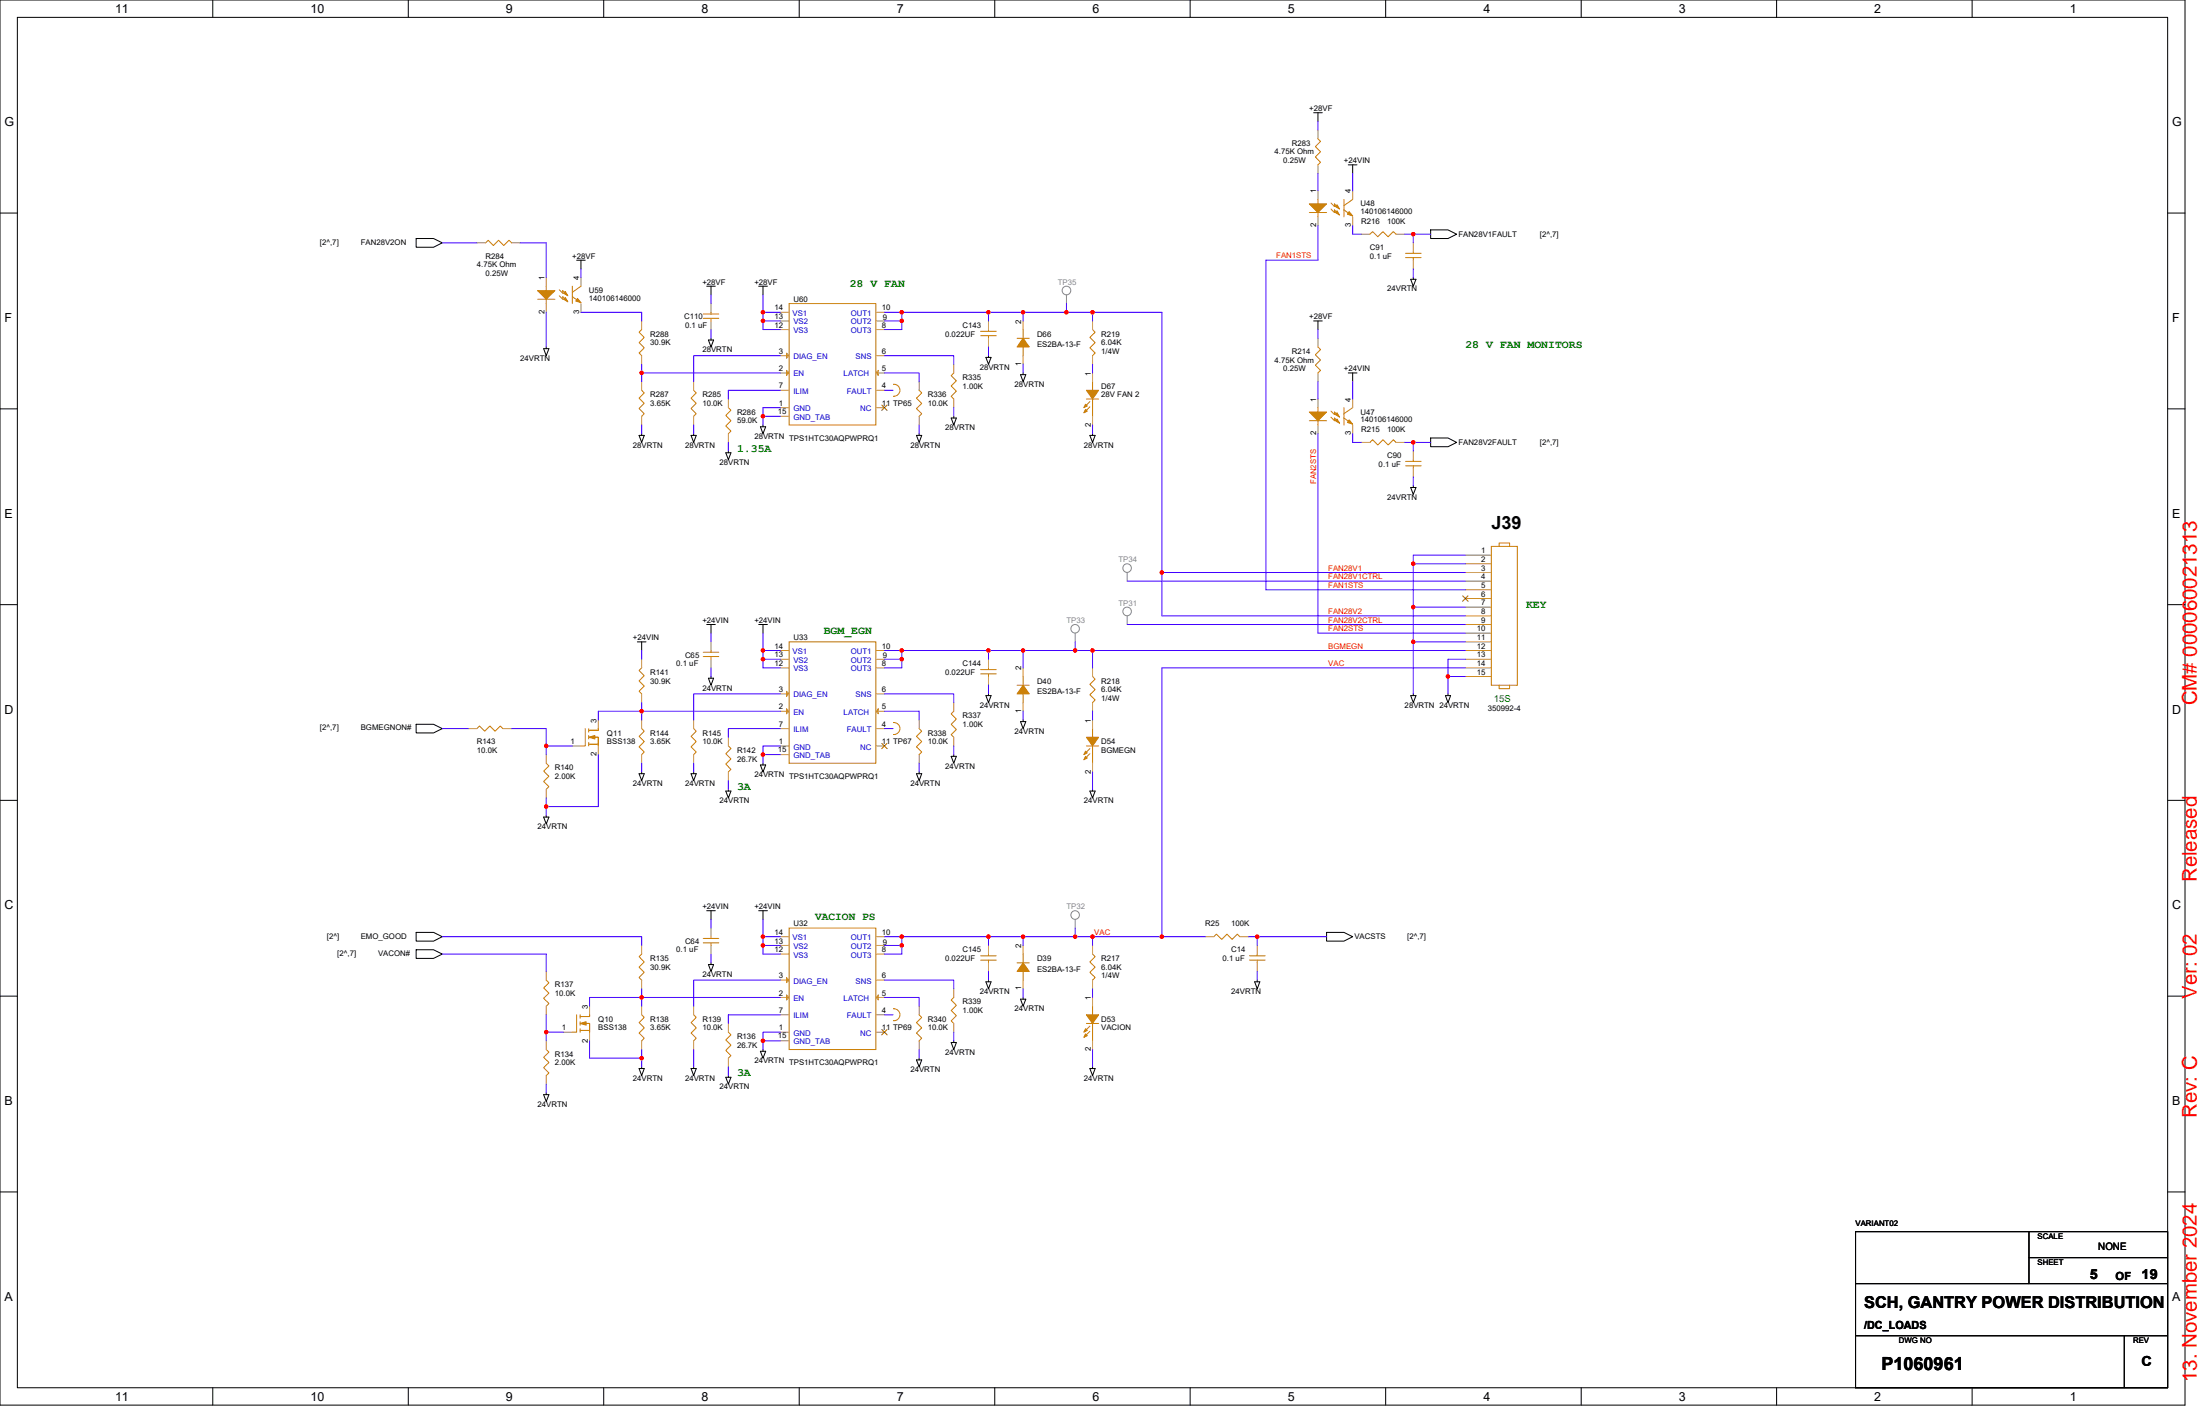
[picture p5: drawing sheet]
<svg xmlns="http://www.w3.org/2000/svg" width="432mm" height="279mm" viewBox="0 0 432 279" stroke-linecap="round" stroke-linejoin="round" font-family="sans-serif">
<path d="M0 0h428.9v275.7h-428.9zM3.4 3.4h422v268.9h-422z" fill="none" stroke="#000" stroke-width=".2"/>
<g fill="#fff">
<path d="M22.6 .4h2.7v2.7h-2.7z"/>
<path d="M22.6 272.6h2.7v2.8h-2.7z"/>
</g>
<path d="M41.8 0v3.4M41.8 272.3v3.4" fill="none" stroke="#000" stroke-width=".2"/>
<g fill="#fff">
<path d="M60.9 .4h2.7v2.7h-2.7z"/>
<path d="M60.9 272.6h2.7v2.8h-2.7z"/>
</g>
<path d="M80.1 0v3.4M80.1 272.3v3.4" fill="none" stroke="#000" stroke-width=".2"/>
<g fill="#fff">
<path d="M99.3 .4h1.4v2.7h-1.4z"/>
<path d="M99.3 272.6h1.4v2.8h-1.4z"/>
</g>
<path d="M118.5 0v3.4M118.5 272.3v3.4" fill="none" stroke="#000" stroke-width=".2"/>
<g fill="#fff">
<path d="M137.7 .4h1.3v2.7h-1.3z"/>
<path d="M137.7 272.6h1.3v2.8h-1.3z"/>
</g>
<path d="M156.9 0v3.4M156.9 272.3v3.4" fill="none" stroke="#000" stroke-width=".2"/>
<g fill="#fff">
<path d="M176 .4h1.4v2.7h-1.4z"/>
<path d="M176 272.6h1.4v2.8h-1.4z"/>
</g>
<path d="M195.2 0v3.4M195.2 272.3v3.4" fill="none" stroke="#000" stroke-width=".2"/>
<g fill="#fff">
<path d="M214.4 .4h1.4v2.7h-1.4z"/>
<path d="M214.4 272.6h1.4v2.8h-1.4z"/>
</g>
<path d="M233.6 0v3.4M233.6 272.3v3.4" fill="none" stroke="#000" stroke-width=".2"/>
<g fill="#fff">
<path d="M252.8 .4h1.3v2.7h-1.3z"/>
<path d="M252.8 272.6h1.3v2.8h-1.3z"/>
</g>
<path d="M272 0v3.4M272 272.3v3.4" fill="none" stroke="#000" stroke-width=".2"/>
<g fill="#fff">
<path d="M291.1 .4h1.4v2.7h-1.4z"/>
<path d="M291.1 272.6h1.4v2.8h-1.4z"/>
</g>
<path d="M310.3 0v3.4M310.3 272.3v3.4" fill="none" stroke="#000" stroke-width=".2"/>
<g fill="#fff">
<path d="M329.5 .4h1.4v2.7h-1.4z"/>
<path d="M329.5 272.6h1.4v2.8h-1.4z"/>
</g>
<path d="M348.7 0v3.4M348.7 272.3v3.4" fill="none" stroke="#000" stroke-width=".2"/>
<g fill="#fff">
<path d="M367.9 .4h1.3v2.7h-1.3z"/>
<path d="M367.9 272.6h1.3v2.8h-1.3z"/>
</g>
<path d="M387.1 0v3.4M387.1 272.3v3.4" fill="none" stroke="#000" stroke-width=".2"/>
<g fill="#fff">
<path d="M406.3 .4h1.3v2.7h-1.3z"/>
<path d="M406.3 272.6h1.3v2.8h-1.3z"/>
<path d="M.9 22.6h1.9v2.7h-1.9z"/>
<path d="M426.3 22.6h1.9v2.7h-1.9z"/>
<path d="M.9 61h1.4v2.7h-1.4z"/>
<path d="M426.3 61h1.5v2.7h-1.5z"/>
</g>
<path d="M0 41.8h3.4M425.5 41.8h3.4" fill="none" stroke="#000" stroke-width=".2"/>
<g fill="#fff">
<path d="M.9 99.4h1.6v2.7h-1.6z"/>
<path d="M426.3 99.4h1.6v2.7h-1.6z"/>
</g>
<path d="M0 80.2h3.4M425.5 80.2h3.4" fill="none" stroke="#000" stroke-width=".2"/>
<g fill="#fff">
<path d="M.9 137.8h1.7v2.7h-1.7z"/>
<path d="M426.3 137.8h1.8v2.7h-1.8z"/>
</g>
<path d="M0 118.6h3.4M425.5 118.6h3.4" fill="none" stroke="#000" stroke-width=".2"/>
<g fill="#fff">
<path d="M.9 176.2h1.7v2.7h-1.7z"/>
<path d="M426.3 176.2h1.8v2.7h-1.8z"/>
</g>
<path d="M0 157h3.4M425.5 157h3.4" fill="none" stroke="#000" stroke-width=".2"/>
<g fill="#fff">
<path d="M.9 214.7h1.6v2.7h-1.6z"/>
<path d="M426.3 214.7h1.6v2.7h-1.6z"/>
</g>
<path d="M0 195.5h3.4M425.5 195.5h3.4" fill="none" stroke="#000" stroke-width=".2"/>
<g fill="#fff">
<path d="M.8 253.1h1.7v2.7h-1.7z"/>
<path d="M426.3 253.1h1.6v2.7h-1.6z"/>
</g>
<g fill="none" stroke="#000" stroke-width=".2">
<path d="M257.8 22.1h1.7M258.7 22.1v1.7M264.6 32.3h1.7M265.5 32.3v1.7M81.7 46.8h3.4l1.7 .8-1.7 .9h-3.4zM113.2 51.1h1.7M114 51.1v1.7M138.7 56.2h1.7M139.6 56.2v1.7M148.9 56.2h1.7M149.8 56.2v1.7M276.9 54.8h1l-.5 1.4z"/>
<path d="M277.4 54.5v.3M280.8 45.1h3.4l1.7 .9-1.7 .8h-3.4zM106.7 68.4h1l-.5 1.4zM107.2 68.1v.3M139 66.7h1.1l-.5 1.4zM139.6 66.4v.3M193.5 70.1h1l-.5 1.4zM194 69.8v.3M200.3 73.5h1l-.5 1.4zM200.8 73.2v.3M257.8 63h1.7M258.7 63v1.7"/>
<path d="M264.6 73.2h1.7M265.5 73.2v1.7M125.4 85.4h1l-.5 1.4zM125.9 85.1v.3M135.6 85.4h1.1l-.6 1.4zM136.1 85.1v.3M142.5 88.8h1l-.5 1.4zM143 88.5v.3M149.2 83.7h1.1l-.5 1.4zM149.8 83.4v.3M179.9 85.4h1l-.5 1.4zM180.4 85.1v.3"/>
<path d="M186.7 82h1l-.5 1.4zM187.2 81.7v.3M213.9 85.4h1l-.5 1.4zM214.4 85.1v.3M276.9 95.7h1l-.5 1.3zM277.4 95.3v.4M280.8 85.9h3.4l1.7 .9-1.7 .9h-3.4zM125.1 125.9h1.7M125.9 125.9v1.7M138.7 122.5h1.7M139 133.1h1.1l-.5 1.4zM139.6 122.5v1.7"/>
<path d="M139.6 132.7v.4M148.9 122.5h1.7M149.8 122.5v1.7M193.5 136.5h1l-.5 1.4zM194 136.1v.4M276.9 136.5h1l-.5 1.4zM277.4 136.1v.4M283.7 136.5h1l-.5 1.4zM284.2 136.1v.4M81.7 142.1h3.4l1.7 .9-1.7 .8h-3.4zM107.2 160v.3M125.4 151.8h1l-.5 1.4z"/>
<path d="M125.9 151.5v.3M135.6 151.8h1.1l-.6 1.4zM136.1 151.5v.3M142.5 155.2h1l-.5 1.4zM143 154.9v.3M149.2 150.1h1.1l-.5 1.4zM149.8 149.8v.3M179.9 151.8h1l-.5 1.4zM180.4 151.5v.3M186.7 148.4h1l-.5 1.4zM187.2 148.1v.3M200.3 141.6h1l-.5 1.4z"/>
<path d="M200.8 141.2v.4M213.9 155.2h1l-.5 1.4zM214.4 154.9v.3M106.7 160.3h1l-.5 1.4zM138.7 178.7h1.7M139.6 178.7v1.7M148.9 178.7h1.7M149.8 178.7v1.7M81.7 186.4h3.4l1.7 .8-1.7 .8h-3.4zM81.7 182.9h3.4l1.7 .9-1.7 .9h-3.4zM139 189.3h1.1l-.5 1.3zM139.6 188.9v.4"/>
<path d="M193.5 192.6h1l-.5 1.4zM194 192.3v.3M200.3 196h1l-.5 1.4zM200.8 195.7v.3M246.3 192.6h1l-.5 1.4zM246.8 192.3v.3M260.4 182.9h3.4l1.7 .9-1.7 .9h-3.4zM106.7 214.8h1l-.5 1.3zM107.2 214.4v.4M125.4 209.7h1l-.5 1.3zM125.9 209.3v.4M135.6 209.7h1.1l-.6 1.3z"/>
<path d="M136.1 209.3v.4M142.5 211.4h1l-.5 1.3zM143 211v.4M149.2 206.3h1.1l-.5 1.3zM149.8 205.9v.4M179.9 208h1l-.5 1.3zM180.4 207.6v.4M186.7 204.6h1l-.5 1.3zM187.2 204.2v.4M213.9 209.7h1l-.5 1.3zM214.4 209.3v.4M0 233.9h3.4"/>
<path d="M425.5 233.9h3.4M364.2 251.9h61.2M364.2 241.7h61.2v30.6h-61.2zM398.2 241.7v10.2M398.2 246.8h27.2M364.2 262.1h61.2M416.9 262.1v10.2"/>
</g>
<g fill="none" stroke="#cc8006" stroke-width=".2">
<path d="M258.7 27.2l.5 .5-1 1.1 1 1-1 1 1 1-.5 .5M258.7 39.1v.9M261.2 39.8l.7 .7v-.5l.7 .7M263.8 39.1v3.4M265.5 39.1l-1.7 1.2M95.3 47.6l.5-.5 1 1.1 1.1-1.1 1 1.1 1-1.1 .5 .5M105.5 58.7h3.4M107.2 58.7v.9M107.2 56.2v.8M109.8 58l.6 .7v-.5l.7 .7M109.8 56.9l.6 .6v-.5l.7 .7M112.3 56.2v3.4"/>
<path d="M112.3 58.2l1.7 1.2M114 56.2l-1.7 1.2M154.9 59.6h17v23.8h-17zM257 41.7h3.4M258.7 41.7v.8M261.2 41l.7 .7v-.5l.7 .7M263.8 41.2l1.7 1.2M268.9 46l.5-.6 1 1.1 1-1.1 1.1 1.1 1-1.1 .5 .6M275.9 50.5h3M275.9 49.7h3M277.4 49.4v.3M277.4 50.5v.6"/>
<path d="M125.9 76.6l.5 .5-1 1 1 1-1 1.1 1 1-.5 .5M125.9 64.7l-.5 .5 1 1-1 1 1 1-1 1.1 .5 .5M136.1 76.6l.6 .5-1.1 1 1.1 1-1.1 1.1 1.1 1-.6 .5M138 62.5h3.1M138 61.6h3.1M139.6 61.3v.3M139.6 62.5v.5M143 80l.5 .5-1 1 1 1.1-1 1 1 1-.5 .5M175.4 75.4a1.18 1.18 0 0 1 1.2 1.2 1.18 1.18 0 0 1-1.2 1.1M180.4 76.6l.5 .5-1 1 1 1-1 1.1 1 1-.5 .5M187.2 73.2l-.5 .5 1 1-1 1 1 1.1-1 1 .5 .5M192.5 65.9h3"/>
<path d="M192.5 65h3M194 64.7v.3M194 65.9v.5M199.6 66.4h2.4M200.8 68.1v1.7M200.8 64.7v1.7M213.2 78.3h2.4M213.9 78.8l-1 1M213.9 79.8l-1 1M214.4 74.9v1.7M214.4 78.3v3.4M214.4 64.7l.5 .5-1 1 1 1-1 1 1 1.1-.5 .5"/>
<path d="M258.7 80v.8M258.7 68.1l.5 .5-1 1 1 1-1 1 1 1.1-.5 .5M263.8 80v3.4M265.5 80l-1.7 1.2M257 82.5h3.4M258.7 82.5v.9M261.2 81.9l.7 .6v-.5l.7 .7M261.2 80.7l.7 .6v-.5l.7 .7M263.8 82l1.7 1.2M268.9 86.8l.5-.5 1 1 1-1 1.1 1 1-1 .5 .5M275.9 91.4h3M275.9 90.5h3"/>
<path d="M277.4 90.2v.3M277.4 91.4v.5M292.7 107.2h5.1v27.3h-5.1zM294.2 107.2v-.7h2.1v.7M125.9 131l-.5 .6 1 1-1 1 1 1-1 1 .5 .5M138 128.8h3.1M138 128h3.1M139.6 127.6v.4M139.6 128.8v.5M154.9 125.9h17v23.9h-17zM187.2 139.6l-.5 .5 1 1-1 1 1 1-1 1 .5 .6M192.5 132.2h3"/>
<path d="M192.5 131.4h3M194 131v.4M194 132.2v.5M199.6 134.5h2.4M200.8 136.1v1.8M200.8 132.7v1.8M214.4 132.7l.5 .6-1 1 1 1-1 1 1 1-.5 .6M294.2 134.5v.6h2.1v-.6M93.6 143l.5-.5 1 1 1.1-1 1 1 1-1 .5 .5M107.2 149.8l.5 .5-1 1 1 1-1 1 1 1-.5 .6M114.9 143v3.4h-.9M115.5 143.3h1.9v-.3v.3h-1.7"/>
<path d="M115.5 145.7v.7M115.5 146h1.9M115.5 144.3v.7M115.5 143v.6M115.7 146h1.6M116.4 144.7h1v1.7v-1.7h-.6M125.9 143l.5 .5-1 1 1 1-1 1 1 1.1-.5 .5M136.1 143l.6 .5-1.1 1 1.1 1-1.1 1 1.1 1.1-.6 .5M143 146.4l.5 .5-1 1 1 1-1 1 1 1.1-.5 .5M175.4 141.8a1.18 1.18 0 0 1 1.2 1.1 1.18 1.18 0 0 1-1.2 1.2M180.4 143l.5 .5-1 1 1 1-1 1 1 1.1-.5 .5M213.2 146.4h2.4"/>
<path d="M213.9 146.9l-1 1M213.9 147.9l-1 1M214.4 143v1.7M214.4 146.4v3.4M107.2 192.3l.5 .5-1 1 1 1.1-1 1 1 1-.5 .5M113.2 199.1v3.4h-.9M113.9 199.5h1.8v-.4v.4h-1.7M113.9 199.1v.7M125.9 199.1l.5 .5-1 1 1 1.1-1 1 1 1-.5 .5M125.9 187.2l-.5 .5 1 1-1 1.1 1 1-1 1 .5 .5M136.1 199.1l.6 .5-1.1 1 1.1 1.1-1.1 1 1.1 1-.6 .5M138 185h3.1"/>
<path d="M138 184.1h3.1M139.6 183.8v.3M139.6 185v.5M154.9 182.1h17v23.8h-17zM175.4 197.9a1.18 1.18 0 0 1 1.2 1.2 1.18 1.18 0 0 1-1.2 1.2M180.4 199.1l.5 .5-1 1 1 1.1-1 1 1 1-.5 .5M187.2 195.7l-.5 .5 1 1.1-1 1 1 1-1 1 .5 .5M192.5 188.4h3M192.5 187.5h3M194 187.2v.3M194 188.4v.5M199.6 188.9h2.4"/>
<path d="M200.8 190.6v1.7M200.8 187.2v1.7M214.4 197.4v1.7M214.4 187.2l.5 .5-1 1 1 1.1-1 1 1 1-.5 .5M238.3 183.8l.5-.5 1 1 1-1 1 1 1-1 .6 .5M245.2 188.4h3.1M245.2 187.5h3.1M246.8 187.2v.3M246.8 188.4v.5M107.2 205.9l.5 .5-1 1.1 1 1-1 1 1 1-.5 .5M113.9 201.8v.7M113.9 202.2h1.8"/>
<path d="M113.9 200.5v.6M114 202.2h1.5M114.7 200.8h1v1.7v-1.7h-.7M143 202.5l.5 .5-1 1 1 1.1-1 1 1 1-.5 .5M213.2 200.8h2.4M213.9 201.3l-1 1.1M213.9 202.4l-1 1M214.4 200.8v3.4"/>
</g>
<g fill="none" stroke="#a84" stroke-width=".2">
<path d="M258.7 25.5v1.7M258.7 32.3v1.7M258.7 37.4v1.7M265.5 37.4v1.7M93.6 47.6h1.7M100.4 47.6h1.7M107.2 54.5v1.7M107.2 59.6v1.7M114 54.5v1.7M114 59.6v1.7M139.6 59.6v1.7M258.7 42.5v1.8"/>
<path d="M265.5 42.5v1.8M267.2 46h1.7M274 46h1.7M277.4 47.6v1.8M277.4 51.1v1.7M125.9 74.9v1.7M125.9 69.8v1.7M125.9 63v1.7M136.1 74.9v1.7M139.6 63v1.7M143 78.3v1.7M153.2 76.6h1.7"/>
<path d="M153.2 69.8h1.7M153.2 80h1.7M153.2 73.2h1.7M153.2 61.3h1.7M153.2 63h1.7M153.2 64.7h1.7M171.9 73.2h1.7M171.9 76.6h1.7M171.9 80h1.7M171.9 61.3h1.7M171.9 63h1.7M171.9 64.7h1.7"/>
<path d="M171.9 69.8h1.7M175.3 76.6h.1M180.4 74.9v1.7M187.2 78.3v1.7M187.2 71.5v1.7M194 63v1.7M194 66.4v1.7M200.8 69.8v1.7M200.8 63v1.7M214.4 73.2v1.7M214.4 63v1.7M214.4 69.8v1.7"/>
<path d="M258.7 78.3v1.7M258.7 66.4v1.7M258.7 73.2v1.7M265.5 78.3v1.7M125.9 81.7v1.7M136.1 81.7v1.7M143 85.1v1.7M153.2 81.7h1.7M180.4 81.7v1.7M214.4 81.7v1.7M258.7 83.4v1.7M265.5 83.4v1.7"/>
<path d="M267.2 86.8h1.7M274 86.8h1.7M277.4 88.5v1.7M277.4 91.9v1.7M287.6 108.9h5.1M287.6 110.6h5.1M287.6 112.3h5.1M287.6 114h5.1M287.6 115.7h5.1M287.6 117.4h5.1M287.6 119.1h5.1M125.9 136.1v1.8"/>
<path d="M125.9 129.3v1.7M139.6 125.9v1.7M139.6 129.3v1.7M153.2 136.1h1.7M153.2 139.6h1.7M153.2 127.6h1.7M153.2 129.3h1.7M153.2 131h1.7M171.9 139.6h1.7M171.9 127.6h1.7M171.9 129.3h1.7M171.9 131h1.7"/>
<path d="M171.9 136.1h1.7M187.2 137.9v1.7M194 129.3v1.7M194 132.7v1.8M200.8 137.9v1.7M200.8 131v1.7M214.4 131v1.7M214.4 137.9v1.7M287.6 120.8h5.1M287.6 122.5h5.1M287.6 124.2h5.1M287.6 125.9h5.1"/>
<path d="M287.6 127.6h5.1M287.6 129.3h5.1M287.6 131h5.1M287.6 132.7h5.1M91.9 143h1.7M98.7 143h1.7M107.2 148.1v1.7M107.2 154.9v1.7M112.3 146.4h1.7M117.4 141.2v1.8M117.4 146.4v1.7M125.9 141.2v1.8"/>
<path d="M125.9 148.1v1.7M136.1 141.2v1.8M136.1 148.1v1.7M143 144.7v1.7M143 151.5v1.7M153.2 143h1.7M153.2 146.4h1.7M153.2 148.1h1.7M171.9 143h1.7M171.9 146.4h1.7M175.3 143h.1M180.4 141.2v1.8"/>
<path d="M180.4 148.1v1.7M187.2 144.7v1.7M214.4 141.2v1.8M214.4 149.8v1.7M107.2 190.6v1.7M107.2 197.4v1.7M115.7 197.4v1.7M125.9 197.4v1.7M125.9 192.3v1.7M125.9 185.5v1.7M136.1 197.4v1.7M139.6 182.1v1.7"/>
<path d="M139.6 185.5v1.7M153.2 199.1h1.7M153.2 192.3h1.7M153.2 195.7h1.7M153.2 183.8h1.7M153.2 185.5h1.7M153.2 187.2h1.7M171.9 195.7h1.7M171.9 199.1h1.7M171.9 183.8h1.7M171.9 185.5h1.7M171.9 187.2h1.7"/>
<path d="M171.9 192.3h1.7M175.3 199.1h.1M180.4 197.4v1.7M187.2 194v1.7M194 185.5v1.7M194 188.9v1.7M200.8 192.3v1.7M200.8 185.5v1.7M214.4 195.7v1.7M214.4 185.5v1.7M214.4 192.3v1.7M236.6 183.8h1.7"/>
<path d="M243.4 183.8h1.7M246.8 185.5v1.7M246.8 188.9v1.7M107.2 204.2v1.7M107.2 211v1.7M110.6 202.5h1.7M115.7 202.5v1.7M125.9 204.2v1.7M136.1 204.2v1.7M143 200.8v1.7M143 207.6v1.7M153.2 202.5h1.7"/>
<path d="M153.2 204.2h1.7M171.9 202.5h1.7M180.4 204.2v1.7M187.2 200.8v1.7M214.4 204.2v1.7"/>
</g>
<path d="M173.1 79.5l1 1M174.1 79.5l-1 1M287.1 116.9l1 1.1M288.1 116.9l-1 1.1M173.1 145.9l1 1M174.1 145.9l-1 1M173.1 202l1 1.1M174.1 202l-1 1.1" fill="none" stroke="#804000" stroke-width=".2"/>
<g fill="#cc8006" stroke="#cc8006" stroke-width=".2">
<path d="M213.2 199.1h2.4l-1.2 1.7z"/>
<path d="M213.1 202.9l.3 .3-.7 .3z"/>
<path d="M213.1 201.8l.3 .4-.7 .3z"/>
<path d="M257 40h3.4l-1.7 1.7z"/>
<path d="M264.8 41.5l.7 .9-1-.4z"/>
<path d="M262.4 41.4l.5 .8-.8-.5z"/>
<path d="M262.4 40.2l.5 .8-.8-.5z"/>
<path d="M213.2 76.6h2.4l-1.2 1.7z"/>
<path d="M213.1 80.3l.3 .4-.7 .3z"/>
<path d="M213.1 79.3l.3 .4-.7 .3z"/>
<path d="M213.2 144.7h2.4l-1.2 1.7z"/>
<path d="M213.1 148.4l.3 .3-.7 .4z"/>
<path d="M213.1 147.4l.3 .3-.7 .4z"/>
<path d="M200.8 66.4l1.2 1.7h-2.4z"/>
<path d="M200.8 188.9l1.2 1.7h-2.4z"/>
<path d="M115.5 144.7l1.3-.4v.7z"/>
<path d="M257 80.8h3.4l-1.7 1.7z"/>
<path d="M264.8 82.4l.7 .8-1-.3z"/>
<path d="M262.1 82.6l.3-.4 .5 .9z"/>
<path d="M262.1 81.3l.3-.3 .5 .9z"/>
<path d="M113.9 200.8l1.1-.3v.6z"/>
<path d="M105.5 57h3.4l-1.7 1.7z"/>
<path d="M113.3 58.5l.7 .9-1-.3z"/>
<path d="M110.6 58.7l.4-.3 .5 .8z"/>
<path d="M110.6 57.5l.4-.3 .5 .8z"/>
<path d="M200.8 134.5l1.2 1.6h-2.4z"/>
</g>
<g fill="none" stroke="#878787" stroke-width=".2">
<path d="M209.3 57.9v1.7M221.2 112.3v1.7M211 124.2v1.7M221.2 120.8v1.7M211 180.4v1.7"/>
<circle cx="209.3" cy="57" r=".85"/>
<circle cx="221.2" cy="111.5" r=".84"/>
<circle cx="221.2" cy="120" r=".84"/>
<circle cx="211" cy="123.4" r=".84"/>
<circle cx="211" cy="179.5" r=".84"/>
</g>
<g fill="#a84" stroke="#a84" stroke-width=".2">
<path d="M154.4 69.3l.5 .5-.5 .5z"/>
<path d="M154.4 72.7l.5 .5-.5 .5z"/>
<path d="M171.9 73.2l.5-.5v1z"/>
<path d="M154.4 191.8l.5 .5-.5 .5z"/>
<path d="M154.4 195.2l.5 .5-.5 .5z"/>
<path d="M171.9 195.7l.5-.5v1z"/>
<path d="M154.4 135.6l.5 .5-.5 .6z"/>
<path d="M154.4 139l.5 .6-.5 .5z"/>
<path d="M171.9 139.6l.5-.6v1.1z"/>
</g>
<g fill="none" stroke="#4200ff" stroke-width=".2">
<path d="M258.7 34v3.4M258.7 23.8v1.7M265.5 34v3.4M86.8 47.6h6.8M102.1 47.6h5.1v6.9M114 52.8v1.7M139.6 57.9v1.7M149.8 57.9v3.4M209.3 59.6v1.7M258.7 44.3v6.8h-10.2v64.6h39.1M265.5 44.3v1.7h1.7M275.7 46h1.7"/>
<path d="M277.4 46v1.6M277.4 52.8v1.7M277.4 46h3.4M107.2 61.3v6.8M114 61.3h11.9v1.7M125.9 71.5v1.7M125.9 73.2v1.7M125.9 73.2h27.3M139.6 64.7v1.7M149.8 63v1.7h3.4M149.8 63h3.4M153.2 76.6h-10.2v1.7"/>
<path d="M153.2 80h-3.4v1.7M153.2 69.8h-17.1v5.1M153.2 61.3h-3.4v1.7M173.6 76.6h1.7M173.6 73.2h6.8v1.7M173.6 69.8h13.6v1.7M173.6 61.3h3.4M173.6 63h3.4M177 61.3h17M177 61.3v1.7M177 63v1.7h-3.4M187.2 80v1.7"/>
<path d="M194 68.1v1.7M200.8 71.5v1.7M200.8 61.3v1.7M200.8 61.3h-6.8v1.7M200.8 61.3h8.5M209.3 61.3h5.1M214.4 61.3v1.7M214.4 71.5v1.7M214.4 61.3h13.6v51M258.7 74.9v3.4M258.7 64.7v1.7M265.5 74.9v3.4"/>
<path d="M125.9 83.4v1.7M136.1 83.4v1.7M143 86.8v1.7M149.8 81.7v1.7M149.8 81.7h3.4M180.4 83.4v1.7M214.4 83.4v1.7M258.7 85.1v39.1h28.9M265.5 85.1v1.7h1.7M275.7 86.8h1.7M277.4 93.6v1.7M277.4 86.8v1.7"/>
<path d="M277.4 86.8h3.4M221.2 114h66.4M228 112.3v8.5h59.6M228 112.3h59.6M277.4 119.1v17M277.4 110.6h10.2M277.4 110.6v8.5h10.2M287.6 108.9h-10.2v1.7M125.9 139.6h-8.5v1.6M125.9 127.6v1.7M125.9 137.9v1.7M125.9 139.6v1.6"/>
<path d="M125.9 139.6h27.3M139.6 124.2v1.7M139.6 131v1.7M149.8 124.2v3.4M149.8 129.3v1.7h3.4M149.8 129.3h3.4M153.2 127.6h-3.4v1.7M153.2 136.1h-17.1v5.1M173.6 139.6h6.8v1.6M173.6 136.1h13.6v1.8M173.6 127.6h3.4M173.6 129.3h3.4"/>
<path d="M177 127.6h17M177 127.6v1.7M177 129.3v1.7h-3.4M194 134.5v1.6M200.8 127.6v3.4M200.8 139.6v1.6M200.8 127.6h10.2M200.8 127.6h-6.8v1.7M211 125.9v1.7h3.4M214.4 127.6v3.4M214.4 139.6v1.6M214.4 127.6h73.2"/>
<path d="M221.2 122.5h66.4M277.4 125.9h10.2M284.2 132.7v3.4M284.2 132.7h3.4M287.6 131h-59.6v52.8M287.6 129.3h-3.4v3.4M86.8 143h5.1M100.4 143h6.8v3.4M107.2 156.6v1.7M107.2 158.3v1.7M107.2 146.4v1.7M107.2 146.4h5.1"/>
<path d="M117.4 148.1v10.2h-10.2M125.9 149.8v1.7M136.1 149.8v1.7M143 153.2v1.7M149.8 148.1v1.7M149.8 148.1h3.4M153.2 143h-10.2v1.7M153.2 146.4h-3.4v1.7M173.6 143h1.7M180.4 149.8v1.7M187.2 146.4v1.7M214.4 151.5v3.4"/>
<path d="M86.8 187.2h20.4v3.4M86.8 183.8h39.1v1.7M107.2 199.1v3.4M125.9 195.7h-10.2v1.7M125.9 195.7v1.7M125.9 194v1.7M125.9 195.7h27.3M139.6 180.4v1.7M139.6 187.2v1.7M149.8 180.4v3.4M149.8 185.5v1.7h3.4M149.8 185.5h3.4"/>
<path d="M153.2 199.1h-10.2v1.7M153.2 183.8h-3.4v1.7M153.2 192.3h-17.1v5.1M173.6 199.1h1.7M173.6 195.7h6.8v1.7M173.6 192.3h13.6v1.7M173.6 183.8h3.4M173.6 185.5h3.4M177 183.8h17M177 183.8v1.7M177 185.5v1.7h-3.4M194 190.6v1.7"/>
<path d="M200.8 183.8v1.7M200.8 194v1.7M200.8 183.8h10.2M200.8 183.8h-6.8v1.7M211 183.8h3.4M211 182.1v1.7M214.4 194v1.7M214.4 183.8v1.7M214.4 183.8h13.6M228 183.8h8.6M245.1 183.8h1.7M246.8 183.8v1.7"/>
<path d="M246.8 190.6v1.7M246.8 183.8h13.6M107.2 202.5v1.7M107.2 212.7v1.7M107.2 202.5h3.4M115.7 204.2v3.4h10.2M125.9 205.9v1.7M125.9 207.6v1.7M136.1 205.9v3.4M143 209.3v1.7M153.2 202.5h-3.4v1.7M153.2 204.2h-3.4v1.7"/>
<path d="M180.4 205.9v1.7M187.2 202.5v1.7M214.4 205.9v3.4"/>
</g>
<g fill="#f00" stroke="#f00" stroke-width=".2">
<circle cx="107.2" cy="202.5" r=".33"/>
<circle cx="125.9" cy="207.6" r=".33"/>
<circle cx="277.4" cy="125.9" r=".33"/>
<circle cx="277.4" cy="119.1" r=".33"/>
<circle cx="284.2" cy="132.7" r=".33"/>
<circle cx="277.4" cy="110.6" r=".33"/>
<circle cx="277.4" cy="45.9" r=".33"/>
<circle cx="228" cy="112.3" r=".33"/>
<circle cx="149.7" cy="127.6" r=".33"/>
<circle cx="177" cy="127.6" r=".33"/>
<circle cx="194" cy="127.6" r=".33"/>
<circle cx="200.8" cy="127.6" r=".33"/>
<circle cx="149.7" cy="129.3" r=".33"/>
<circle cx="177" cy="129.3" r=".33"/>
<circle cx="107.2" cy="146.4" r=".33"/>
<circle cx="107.2" cy="158.3" r=".33"/>
<circle cx="149.7" cy="183.8" r=".33"/>
<circle cx="177" cy="183.8" r=".33"/>
<circle cx="194" cy="183.8" r=".33"/>
<circle cx="177" cy="185.5" r=".33"/>
<circle cx="200.8" cy="183.8" r=".33"/>
<circle cx="149.7" cy="185.5" r=".33"/>
<circle cx="125.9" cy="139.5" r=".33"/>
<circle cx="125.9" cy="195.7" r=".33"/>
<circle cx="211" cy="183.8" r=".33"/>
<circle cx="246.7" cy="183.8" r=".33"/>
<circle cx="177" cy="61.3" r=".33"/>
<circle cx="194" cy="61.3" r=".33"/>
<circle cx="209.3" cy="61.3" r=".33"/>
<circle cx="177" cy="63" r=".33"/>
<circle cx="149.7" cy="81.7" r=".33"/>
<circle cx="125.9" cy="73.2" r=".33"/>
<circle cx="277.4" cy="86.8" r=".33"/>
<circle cx="214.4" cy="127.6" r=".33"/>
<circle cx="214.4" cy="61.3" r=".33"/>
<circle cx="149.7" cy="61.3" r=".33"/>
<circle cx="149.7" cy="63" r=".33"/>
<circle cx="200.8" cy="61.3" r=".33"/>
<circle cx="211" cy="127.6" r=".33"/>
<circle cx="149.7" cy="148" r=".33"/>
<circle cx="228" cy="183.8" r=".33"/>
<circle cx="214.4" cy="183.8" r=".33"/>
<circle cx="149.7" cy="204.2" r=".33"/>
</g>
<g font-size="4" fill="#f00">
<text x="431.2" y="138.4" transform="rotate(-90 431.2 138.4)">CM# 000060021313</text>
<text x="431.2" y="173.1" transform="rotate(-90 431.2 173.1)">Released</text>
<text x="431.2" y="196" transform="rotate(-90 431.2 196)">Ver: 02</text>
<text x="431.2" y="219.3" transform="rotate(-90 431.2 219.3)">Rev: C</text>
<text x="431.2" y="271.2" transform="rotate(-90 431.2 271.2)">13. November 2024</text>
</g>
<g font-size="3.6">
<text x="292.7" y="103.7">J39</text>
<text x="369.3" y="268.8">P1060961</text>
</g>
<text font-size="3.2" x="365.9" y="256.6">SCH, GANTRY POWER DISTRIBUTION</text>
<g font-size="2.7">
<text x="410.1" y="251">5</text>
<text x="420.3" y="251">19</text>
<text x="420.3" y="268">C</text>
</g>
<g font-size="2.4">
<text x="22.6" y="2.5">11</text>
<text x="60.9" y="2.5">10</text>
<text x="99.3" y="2.5">9</text>
<text x="137.7" y="2.5">8</text>
<text x="176" y="2.5">7</text>
<text x="214.4" y="2.5">6</text>
<text x="252.8" y="2.5">5</text>
<text x="291.1" y="2.5">4</text>
<text x="329.5" y="2.5">3</text>
<text x="367.9" y="2.5">2</text>
<text x="406.3" y="2.5">1</text>
<text x=".9" y="24.8">G</text>
<text x="426.3" y="24.8">G</text>
<text x=".9" y="63.2">F</text>
<text x="426.3" y="63.2">F</text>
<text x=".9" y="101.6">E</text>
<text x="426.3" y="101.6">E</text>
<text x=".9" y="140">D</text>
<text x="426.3" y="140">D</text>
<text x=".9" y="178.4">C</text>
<text x="426.3" y="178.4">C</text>
<text x=".9" y="216.8">B</text>
<text x="426.3" y="216.8">B</text>
<text x=".9" y="255.2">A</text>
<text x="426.3" y="255.2">A</text>
<text x="22.6" y="274.8">11</text>
<text x="60.9" y="274.8">10</text>
<text x="99.3" y="274.8">9</text>
<text x="137.7" y="274.8">8</text>
<text x="176" y="274.8">7</text>
<text x="214.4" y="274.8">6</text>
<text x="252.8" y="274.8">5</text>
<text x="291.1" y="274.8">4</text>
<text x="329.5" y="274.8">3</text>
<text x="367.9" y="274.8">2</text>
<text x="406.3" y="274.8">1</text>
</g>
<g font-size="2.2" fill="#008000">
<text x="166.8" y="56.3">28 V FAN</text>
<text x="287.6" y="68.2">28 V FAN MONITORS</text>
<text x="144.7" y="88.6">1.35A</text>
<text x="299.5" y="119.3">KEY</text>
<text x="161.7" y="124.4">BGM_EGN</text>
<text x="144.7" y="155">3A</text>
<text x="160" y="180.5">VACION PS</text>
<text x="144.7" y="211.1">3A</text>
</g>
<g font-size="2.2">
<text x="415.2" y="251.2">OF</text>
<text x="365.9" y="260.7">/DC_LOADS</text>
</g>
<text font-size="2" x="411.8" y="245.2">NONE</text>
<text font-size="1.9" fill="#008000" x="293.2" y="137.8">15S</text>
<g font-size="1.5">
<text x="257" y="21.8">+28VF</text>
<text x="253.6" y="28.6">R283</text>
<text x="250.2" y="30.3">4.75K Ohm</text>
<text x="251.9" y="32">0.25W</text>
<text x="263.8" y="32">+24VIN</text>
<text x="258.3" y="38" transform="rotate(-90 258.3 38)">1</text>
<text x="265.1" y="38" transform="rotate(-90 265.1 38)">4</text>
<text x="267" y="40.5">U48</text>
<text x="258.3" y="44.6" transform="rotate(-90 258.3 44.6)">2</text>
<text x="265.1" y="44.6" transform="rotate(-90 265.1 44.6)">3</text>
<text x="267" y="42.1">140106146000</text>
<text x="267.2" y="43.9">R216</text>
<text x="272.3" y="43.9">100K</text>
<text x="286.2" y="46.5">FAN28V1FAULT</text>
<text x="302.2" y="46.5">[2^,7]</text>
<text x="62.8" y="48">[2^,7]</text>
<text x="70.8" y="48">FAN28V2ON</text>
<text x="93.6" y="52.4">4.75K Ohm</text>
<text x="95.3" y="50.7">R284</text>
<text x="112.3" y="50.7">+28VF</text>
<text x="268.9" y="49">C91</text>
<text x="268.9" y="50.7">0.1 uF</text>
<text x="95.3" y="54.1">0.25W</text>
<text x="106.8" y="55" transform="rotate(-90 106.8 55)">1</text>
<text x="113.7" y="55" transform="rotate(-90 113.7 55)">4</text>
<text x="115.5" y="57.5">U59</text>
<text x="115.5" y="59.1">140106146000</text>
<text x="137.9" y="55.8">+28VF</text>
<text x="148.1" y="55.8">+28VF</text>
<text x="155.7" y="59.2">U60</text>
<text x="272.3" y="57.2">24VRTN</text>
<text x="106.8" y="61.6" transform="rotate(-90 106.8 61.6)">2</text>
<text x="113.7" y="61.6" transform="rotate(-90 113.7 61.6)">3</text>
<text x="134.3" y="62.7">C110</text>
<text x="134.5" y="64.3">0.1 uF</text>
<text x="152" y="62.6">13</text>
<text x="152" y="64.3">12</text>
<text x="152" y="60.9">14</text>
<text x="173.1" y="60.9">10</text>
<text x="173.1" y="64.3">8</text>
<text x="173.2" y="62.8">9</text>
<text x="188.9" y="64.3">C143</text>
<text x="200.4" y="63.5" transform="rotate(-90 200.4 63.5)">2</text>
<text x="257" y="62.7">+28VF</text>
<text x="102.1" y="70.8">24VRTN</text>
<text x="127.6" y="66">R288</text>
<text x="127.6" y="67.8">30.9K</text>
<text x="137.9" y="69.1">28VRTN</text>
<text x="152.8" y="69.4">3</text>
<text x="173.1" y="69.4">6</text>
<text x="185.5" y="66">0.022UF</text>
<text x="200.4" y="71.8" transform="rotate(-90 200.4 71.8)">1</text>
<text x="203.5" y="66">D66</text>
<text x="203.5" y="68.1">ES2BA-13-F</text>
<text x="216.1" y="66">R219</text>
<text x="216.1" y="67.8">6.04K</text>
<text x="216.1" y="69.4">1/4W</text>
<text x="250.2" y="71.2">4.75K Ohm</text>
<text x="253.6" y="69.4">R214</text>
<text x="127.6" y="78">R287</text>
<text x="137.9" y="78">R285</text>
<text x="152.8" y="76.2">7</text>
<text x="152.8" y="72.8">2</text>
<text x="173.1" y="72.8">5</text>
<text x="173.1" y="76.2">4</text>
<text x="182.1" y="78">R336</text>
<text x="188.9" y="74.5">R335</text>
<text x="188.9" y="76.3">1.00K</text>
<text x="192.3" y="72.5">28VRTN</text>
<text x="199.1" y="75.9">28VRTN</text>
<text x="214.1" y="73.7" transform="rotate(-90 214.1 73.7)">1</text>
<text x="216.1" y="76.3">D67</text>
<text x="216.1" y="78">28V FAN 2</text>
<text x="251.9" y="72.9">0.25W</text>
<text x="263.8" y="72.9">+24VIN</text>
<text x="127.6" y="79.7">3.65K</text>
<text x="137.9" y="79.7">10.0K</text>
<text x="144.7" y="81.4">R286</text>
<text x="144.7" y="83.1">59.0K</text>
<text x="152.7" y="81.2">15</text>
<text x="152.8" y="79.6">1</text>
<text x="173.1" y="79.6">11 TP65</text>
<text x="182.1" y="79.7">10.0K</text>
<text x="214.1" y="83.7" transform="rotate(-90 214.1 83.7)">2</text>
<text x="258.3" y="78.8" transform="rotate(-90 258.3 78.8)">1</text>
<text x="265.1" y="78.8" transform="rotate(-90 265.1 78.8)">4</text>
<text x="267" y="81.4">U47</text>
<text x="267" y="82.9">140106146000</text>
<text x="124.2" y="87.8">28VRTN</text>
<text x="134.5" y="87.8">28VRTN</text>
<text x="148.1" y="86.1">28VRTN TPS1HTC30AQPWPRQ1</text>
<text x="178.7" y="87.8">28VRTN</text>
<text x="185.5" y="84.4">28VRTN</text>
<text x="212.7" y="87.8">28VRTN</text>
<text x="258.3" y="85.4" transform="rotate(-90 258.3 85.4)">2</text>
<text x="265.1" y="85.4" transform="rotate(-90 265.1 85.4)">3</text>
<text x="267.2" y="84.8">R215</text>
<text x="272.3" y="84.8">100K</text>
<text x="272.3" y="89.9">C90</text>
<text x="286.2" y="87.3">FAN28V2FAULT</text>
<text x="302.2" y="87.3">[2^,7]</text>
<text x="141.2" y="91.2">28VRTN</text>
<text x="270.6" y="91.6">0.1 uF</text>
<text x="272.3" y="98">24VRTN</text>
<text x="290.7" y="108.6">1</text>
<text x="290.7" y="110.3">2</text>
<text x="290.7" y="112">3</text>
<text x="290.7" y="113.7">4</text>
<text x="290.7" y="115.4">5</text>
<text x="290.7" y="117.1">6</text>
<text x="290.7" y="118.8">7</text>
<text x="124.2" y="125.6">+24VIN</text>
<text x="137.9" y="122.2">+24VIN</text>
<text x="148.1" y="122.2">+24VIN</text>
<text x="155.7" y="125.6">U33</text>
<text x="289.8" y="123.9">10</text>
<text x="289.8" y="125.6">11</text>
<text x="290.7" y="120.5">8</text>
<text x="290.7" y="122.2">9</text>
<text x="132.7" y="130.7">0.1 uF</text>
<text x="134.5" y="129">C65</text>
<text x="152" y="129">13</text>
<text x="152" y="130.7">12</text>
<text x="152" y="127.3">14</text>
<text x="173.1" y="127.3">10</text>
<text x="173.1" y="130.7">8</text>
<text x="173.2" y="129.2">9</text>
<text x="188.9" y="130.7">C144</text>
<text x="200.4" y="131.6" transform="rotate(-90 200.4 131.6)">2</text>
<text x="289.8" y="127.3">12</text>
<text x="289.8" y="129">13</text>
<text x="289.8" y="130.7">14</text>
<text x="127.6" y="132.4">R141</text>
<text x="127.6" y="134.1">30.9K</text>
<text x="137.9" y="135.5">24VRTN</text>
<text x="152.8" y="135.8">3</text>
<text x="173.1" y="135.8">6</text>
<text x="185.5" y="132.4">0.022UF</text>
<text x="203.5" y="134.1">D40</text>
<text x="203.5" y="136.2">ES2BA-13-F</text>
<text x="216.1" y="134.1">R218</text>
<text x="216.1" y="135.8">6.04K</text>
<text x="216.1" y="137.5">1/4W</text>
<text x="289.8" y="132.4">15</text>
<text x="62.8" y="143.3">[2^,7]</text>
<text x="70.8" y="143.3">BGMEGNON#</text>
<text x="117.1" y="141.8" transform="rotate(-90 117.1 141.8)">3</text>
<text x="152.8" y="142.6">7</text>
<text x="152.8" y="139.2">2</text>
<text x="173.1" y="139.2">5</text>
<text x="173.1" y="142.6">4</text>
<text x="188.9" y="140.9">R337</text>
<text x="188.9" y="142.6">1.00K</text>
<text x="192.3" y="138.9">24VRTN</text>
<text x="199.1" y="144">24VRTN</text>
<text x="200.4" y="139.9" transform="rotate(-90 200.4 139.9)">1</text>
<text x="214.1" y="141.8" transform="rotate(-90 214.1 141.8)">1</text>
<text x="275.7" y="138.9">28VRTN 24VRTN</text>
<text x="292" y="139.6">350992-4</text>
<text x="93.6" y="146">R143</text>
<text x="93.6" y="147.7">10.0K</text>
<text x="112" y="146">1</text>
<text x="117.1" y="148.4" transform="rotate(-90 117.1 148.4)">2</text>
<text x="119.1" y="144.3">Q11</text>
<text x="119.1" y="146">BSS138</text>
<text x="127.6" y="144.3">R144</text>
<text x="127.6" y="146">3.65K</text>
<text x="137.9" y="144.3">R145</text>
<text x="137.9" y="146">10.0K</text>
<text x="144.7" y="147.7">R142</text>
<text x="144.7" y="149.4">26.7K</text>
<text x="152.7" y="147.6">15</text>
<text x="152.8" y="146">1</text>
<text x="173.1" y="146">11 TP67</text>
<text x="182.1" y="144.3">R338</text>
<text x="182.1" y="146">10.0K</text>
<text x="216.1" y="146">D54</text>
<text x="216.1" y="147.7">BGMEGN</text>
<text x="108.9" y="151.1">R140</text>
<text x="108.9" y="152.8">2.00K</text>
<text x="124.2" y="154.2">24VRTN</text>
<text x="134.5" y="154.2">24VRTN</text>
<text x="148.1" y="152.5">24VRTN TPS1HTC30AQPWPRQ1</text>
<text x="178.7" y="154.2">24VRTN</text>
<text x="185.5" y="150.8">24VRTN</text>
<text x="214.1" y="151.8" transform="rotate(-90 214.1 151.8)">2</text>
<text x="141.2" y="157.6">24VRTN</text>
<text x="212.7" y="157.6">24VRTN</text>
<text x="105.5" y="162.7">24VRTN</text>
<text x="137.9" y="178.4">+24VIN</text>
<text x="148.1" y="178.4">+24VIN</text>
<text x="64.2" y="184.1">[2^]</text>
<text x="70.8" y="184.1">EMO_GOOD</text>
<text x="134.5" y="185.2">C64</text>
<text x="152" y="185.1">13</text>
<text x="152" y="183.4">14</text>
<text x="155.7" y="181.8">U32</text>
<text x="173.1" y="183.4">10</text>
<text x="173.2" y="185.3">9</text>
<text x="236.6" y="181.8">R25</text>
<text x="241.7" y="181.8">100K</text>
<text x="265.8" y="184.3">VACSTS</text>
<text x="276.2" y="184.3">[2^,7]</text>
<text x="66.2" y="187.6">[2^,7]</text>
<text x="74.2" y="187.6">VACON#</text>
<text x="127.6" y="188.6">R135</text>
<text x="127.6" y="190.3">30.9K</text>
<text x="132.7" y="186.9">0.1 uF</text>
<text x="137.9" y="191.6">24VRTN</text>
<text x="152" y="186.8">12</text>
<text x="152.8" y="191.9">3</text>
<text x="173.1" y="186.8">8</text>
<text x="173.1" y="191.9">6</text>
<text x="185.5" y="188.6">0.022UF</text>
<text x="188.9" y="186.9">C145</text>
<text x="200.4" y="186" transform="rotate(-90 200.4 186)">2</text>
<text x="203.5" y="188.6">D39</text>
<text x="203.5" y="190.6">ES2BA-13-F</text>
<text x="216.1" y="188.6">R217</text>
<text x="216.1" y="190.3">6.04K</text>
<text x="216.1" y="192">1/4W</text>
<text x="240" y="188.6">0.1 uF</text>
<text x="241.7" y="186.9">C14</text>
<text x="108.9" y="193.7">R137</text>
<text x="108.9" y="195.4">10.0K</text>
<text x="115.4" y="197.9" transform="rotate(-90 115.4 197.9)">3</text>
<text x="152.8" y="195.3">2</text>
<text x="173.1" y="195.3">5</text>
<text x="188.9" y="197.1">R339</text>
<text x="192.3" y="195.1">24VRTN</text>
<text x="200.4" y="194.3" transform="rotate(-90 200.4 194.3)">1</text>
<text x="214.1" y="196.2" transform="rotate(-90 214.1 196.2)">1</text>
<text x="241.7" y="195.1">24VRTN</text>
<text x="110.3" y="202.2">1</text>
<text x="117.4" y="200.5">Q10</text>
<text x="117.4" y="202.2">BSS138</text>
<text x="127.6" y="200.5">R138</text>
<text x="127.6" y="202.2">3.65K</text>
<text x="137.9" y="200.5">R139</text>
<text x="137.9" y="202.2">10.0K</text>
<text x="144.7" y="203.9">R136</text>
<text x="152.7" y="203.7">15</text>
<text x="152.8" y="198.8">7</text>
<text x="152.8" y="202.2">1</text>
<text x="173.1" y="202.2">11 TP69</text>
<text x="173.1" y="198.8">4</text>
<text x="182.1" y="200.5">R340</text>
<text x="182.1" y="202.2">10.0K</text>
<text x="188.9" y="198.8">1.00K</text>
<text x="199.1" y="198.5">24VRTN</text>
<text x="216.1" y="200.5">D53</text>
<text x="216.1" y="202.2">VACION</text>
<text x="108.9" y="207.3">R134</text>
<text x="108.9" y="209">2.00K</text>
<text x="115.4" y="204.6" transform="rotate(-90 115.4 204.6)">2</text>
<text x="144.7" y="205.6">26.7K</text>
<text x="148.1" y="208.7">24VRTN TPS1HTC30AQPWPRQ1</text>
<text x="185.5" y="207">24VRTN</text>
<text x="214.1" y="206.2" transform="rotate(-90 214.1 206.2)">2</text>
<text x="124.2" y="212.1">24VRTN</text>
<text x="134.5" y="212.1">24VRTN</text>
<text x="141.2" y="213.8">24VRTN</text>
<text x="178.7" y="210.4">24VRTN</text>
<text x="212.7" y="212.1">24VRTN</text>
<text x="105.5" y="217.2">24VRTN</text>
<text x="364.2" y="240.5">VARIANT02</text>
<text x="399.9" y="243">SCALE</text>
<text x="399.9" y="248.1">SHEET</text>
<text x="372.7" y="263.5">DWG NO</text>
<text x="418.7" y="263.5">REV</text>
</g>
<g font-size="1.5" fill="#f00">
<text x="250.5" y="50.7">FAN1STS</text>
<text x="258.3" y="95" transform="rotate(-90 258.3 95)">FAN2STS</text>
<text x="260.7" y="112">FAN28V1</text>
<text x="260.7" y="113.7">FAN28V1CTRL</text>
<text x="260.7" y="115.4">FAN1STS</text>
<text x="260.7" y="120.5">FAN28V2</text>
<text x="260.7" y="122.2">FAN28V2CTRL</text>
<text x="260.7" y="123.9">FAN2STS</text>
<text x="260.7" y="130.7">VAC</text>
<text x="260.7" y="127.3">BGMEGN</text>
<text x="214.8" y="183.5">VAC</text>
</g>
<g font-size="1.5" fill="#878787">
<text x="207.6" y="55.8">TP35</text>
<text x="219.5" y="110.3">TP34</text>
<text x="219.5" y="118.8">TP31</text>
<text x="209.3" y="122.2">TP33</text>
<text x="209.3" y="178.4">TP32</text>
</g>
<g font-size="1.5" fill="#00c">
<text x="155.6" y="62">VS1</text>
<text x="155.7" y="63.7">VS2</text>
<text x="155.7" y="65.4">VS3</text>
<text x="167" y="62">OUT1</text>
<text x="167" y="63.7">OUT2</text>
<text x="167" y="65.4">OUT3</text>
<text x="155.7" y="70.5">DIAG_EN</text>
<text x="167.9" y="70.5">SNS</text>
<text x="155.7" y="77.3">ILIM</text>
<text x="155.7" y="73.9">EN</text>
<text x="165.6" y="73.9">LATCH</text>
<text x="166.2" y="77.3">FAULT</text>
<text x="155.7" y="80.7">GND</text>
<text x="155.7" y="82.4">GND_TAB</text>
<text x="168.8" y="80.7">NC</text>
<text x="155.6" y="128.3">VS1</text>
<text x="155.7" y="130">VS2</text>
<text x="155.7" y="131.7">VS3</text>
<text x="167" y="128.3">OUT1</text>
<text x="167" y="130">OUT2</text>
<text x="167" y="131.7">OUT3</text>
<text x="155.7" y="136.8">DIAG_EN</text>
<text x="167.9" y="136.8">SNS</text>
<text x="155.7" y="143.7">ILIM</text>
<text x="155.7" y="140.3">EN</text>
<text x="165.6" y="140.3">LATCH</text>
<text x="166.2" y="143.7">FAULT</text>
<text x="155.7" y="147.1">GND</text>
<text x="155.7" y="148.8">GND_TAB</text>
<text x="168.8" y="147.1">NC</text>
<text x="155.6" y="184.5">VS1</text>
<text x="167" y="184.5">OUT1</text>
<text x="155.7" y="186.2">VS2</text>
<text x="155.7" y="187.9">VS3</text>
<text x="167" y="186.2">OUT2</text>
<text x="167" y="187.9">OUT3</text>
<text x="155.7" y="193">DIAG_EN</text>
<text x="155.7" y="196.4">EN</text>
<text x="165.6" y="196.4">LATCH</text>
<text x="167.9" y="193">SNS</text>
<text x="155.7" y="199.8">ILIM</text>
<text x="155.7" y="203.2">GND</text>
<text x="166.2" y="199.8">FAULT</text>
<text x="168.8" y="203.2">NC</text>
<text x="155.7" y="204.9">GND_TAB</text>
</g>
</svg>
